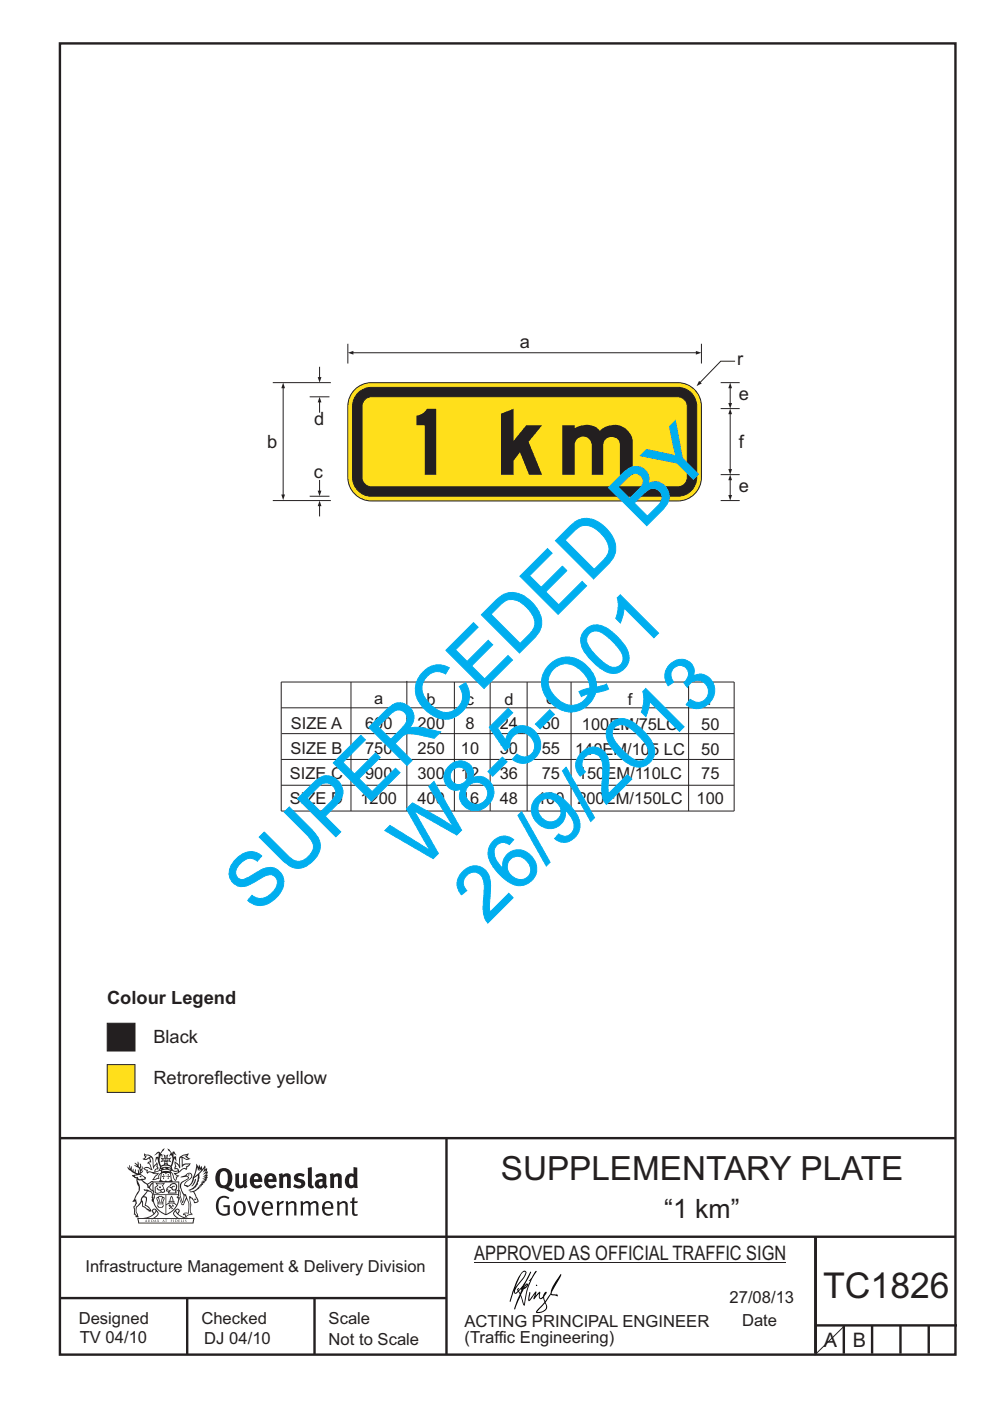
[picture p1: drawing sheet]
<svg xmlns="http://www.w3.org/2000/svg" width="210mm" height="297mm" viewBox="0 0 210 297" stroke-linecap="round" stroke-linejoin="round" font-family="sans-serif">
<g fill="none" stroke="#231f20" stroke-width=".51">
<path d="M12.7 9.2h190v278h-190zM12.7 241.3h189.9M94.7 241.4v45.8M12.7 275.2h82M12.7 262.2h190.1M39.7 275.2v12M66.7 275.2v12M173 262.2v24.8M173 281h30M179 281v6M185 281v6M191 281v6"/>
<path d="M197 281v6"/>
</g>
<path d="M100.6 267.7h66.2" fill="none" stroke="#231f20" stroke-width=".21"/>
<path d="M22.7 225.7h5.9v5.9h-5.9z" fill-rule="evenodd" fill="#ffdf1b" stroke="#231f20" stroke-width=".21"/>
<path d="M22.7 216.9h5.9v5.9h-5.9z" fill-rule="evenodd" fill="#231f20" stroke="#231f20" stroke-width=".21"/>
<g fill="none" stroke="#231f20" stroke-width=".21">
<path d="M154.9 101.6v3.5M59.6 144.6h96.1v27.4h-96.1zM59.6 150.1h96.1M59.7 155.5h96M74.4 144.6v27.4M86.3 144.4v27.6M96.4 144.6v27.4M104 144.6v27.4M111.8 144.6v27.4M121.1 144.6v27.4M146.1 144.6v27.4M59.6 161h96.1"/>
<path d="M59.6 166.5h96.1"/>
</g>
<g fill="#231f20">
<path d="M154.9 100.6l.4 1.2h-.8z"/>
<path d="M154.5 104.9h.8l-.4 1.2z"/>
</g>
<path d="M154.9 87.6v12" fill="none" stroke="#231f20" stroke-width=".21"/>
<g fill="#231f20">
<path d="M154.9 86.6l.4 1.2h-.8z"/>
<path d="M154.5 99.4h.8l-.4 1.2z"/>
</g>
<path d="M154.9 82.1v3.5" fill="none" stroke="#231f20" stroke-width=".21"/>
<g fill="#231f20">
<path d="M154.9 81.1l.4 1.2h-.8z"/>
<path d="M154.5 85.4h.8l-.4 1.2z"/>
</g>
<path d="M74.8 74.8h73" fill="none" stroke="#231f20" stroke-width=".21"/>
<g fill="#231f20">
<path d="M147.6 74.4l1.2 .4-1.2 .4z"/>
<path d="M73.8 74.8l1.2-.4v.8z"/>
</g>
<path d="M155.9 76.6h-3l-4.5 4.5" fill="none" stroke="#231f20" stroke-width=".21"/>
<path d="M148.3 80.7l.5 .6-1.1 .6z" fill="#231f20"/>
<path d="M73.8 72.9v4.2M148.8 72.9v4.2M152.9 86.6h4M152.9 81.1h4M152.9 106.1h4M152.9 100.6h4" fill="none" stroke="#231f20" stroke-width=".21"/>
<path d="M75 82.9a5 5 0 0 1 3.8-1.8h65a5 5 0 0 1 5 5v15.1a5 5 0 0 1-5 5h-65a5 5 0 0 1-5-5v-15.1a5 5 0 0 1 1.2-3.2z" fill-rule="evenodd" fill="#ffdf1b" stroke="#231f20" stroke-width=".21"/>
<path d="M76 83.3a4 4 0 0 1 2.8-1.2h65a4 4 0 0 1 4 4v15.1a4 4 0 0 1-4 4h-65a4 4 0 0 1-4-4v-15.1a4 4 0 0 1 1.2-2.8z" fill-rule="evenodd" fill="#231f20" stroke="#231f20" stroke-width=".21"/>
<path d="M77.4 84.7l.8-.5 .6-.1h65a2.01 2.01 0 0 1 2 2v15.1a2.01 2.01 0 0 1-2 2h-65a2.01 2.01 0 0 1-2-2v-15.1v-.5z" fill-rule="evenodd" fill="#ffdf1b" stroke="#231f20" stroke-width=".21"/>
<path d="M57.9 81.1h12.3M65.7 84.1h4.2M57.9 106.1h12.3M65.7 105.2h4.2M67.8 101.8v2.4" fill="none" stroke="#231f20" stroke-width=".21"/>
<path d="M67.4 104h.8l-.4 1.2z" fill="#231f20"/>
<path d="M67.8 77.8v2.3" fill="none" stroke="#231f20" stroke-width=".21"/>
<path d="M67.4 79.9h.8l-.4 1.2z" fill="#231f20"/>
<path d="M67.8 107.1v2.4" fill="none" stroke="#231f20" stroke-width=".21"/>
<path d="M67.8 106.1l.4 1.2h-.8z" fill="#231f20"/>
<path d="M67.8 85.1v2.4" fill="none" stroke="#231f20" stroke-width=".21"/>
<path d="M67.8 84.1l.4 1.2h-.8z" fill="#231f20"/>
<path d="M60.1 82.1v22.9" fill="none" stroke="#231f20" stroke-width=".21"/>
<g fill="#231f20">
<path d="M60.1 81.1l.4 1.2h-.8z"/>
<path d="M59.7 104.8h.8l-.4 1.2z"/>
</g>
<path d="M179 281.2l-6.2 6.1" fill="none" stroke="#231f20" stroke-width=".21"/>
<g fill="#231f20">
<path d="M47 248.5a2.55 2.55 0 0 0 0 2.7l.3 .1a.81 .81 0 0 0 1-.9v-.6a1.04 1.04 0 0 0-1.1-1.5zM46.3 248.1a1.82 1.82 0 0 1 2.1-.2 1.82 1.82 0 0 1 .9 1.9 2.29 2.29 0 0 1-.8 1.9l.7 .3h.5l-.2 .6a2.87 2.87 0 0 1-2-.7 2.12 2.12 0 0 1-1.7-3.1z" fill-rule="evenodd"/>
<path d="M49.9 248.9l.8-.2v2a.46 .46 0 0 0 .2 .6 .46 .46 0 0 0 .7-.2v-2.2l.7-.2v2.4l.2 .5-.6 .4-.2-.3a1.02 1.02 0 0 1-1.2 .2 1.02 1.02 0 0 1-.6-1.1z" fill-rule="evenodd"/>
<path d="M54 249.5l-.1 .5h.9a.49 .49 0 0 0-.2-.6 .49 .49 0 0 0-.6 .1zM53.4 249.2a1.34 1.34 0 0 1 1.6-.3 1.34 1.34 0 0 1 .6 1.5v.2h-1.7a.77 .77 0 0 0 .5 .8 .77 .77 0 0 0 .9-.3l.3 .4a1.59 1.59 0 0 1-2.1 .2 1.59 1.59 0 0 1-.4-2z" fill-rule="evenodd"/>
<path d="M57 249.5l-.1 .5h.9a.49 .49 0 0 0-.2-.6 .49 .49 0 0 0-.6 .1zM56.4 249.2a1.34 1.34 0 0 1 1.6-.3 1.34 1.34 0 0 1 .7 1.5v.2h-1.8a.77 .77 0 0 0 .5 .8 .77 .77 0 0 0 .9-.3l.3 .4a1.59 1.59 0 0 1-2 .2 1.59 1.59 0 0 1-.5-2z" fill-rule="evenodd"/>
<path d="M59.1 248.9l.8-.2 .1 .4a.95 .95 0 0 1 1-.3 .95 .95 0 0 1 .7 .8v2.3h-.8v-2.3a.46 .46 0 0 0-.8 .1v2.2h-.9z" fill-rule="evenodd"/>
<path d="M62.5 249.1a1.75 1.75 0 0 1 2.1-.1l-.2 .5-.6-.2a.43 .43 0 0 0-.6 .3l.4 .3a1.04 1.04 0 0 1 1.2 1.2 1.04 1.04 0 0 1-1.4 .9l-1.2-.4 .3-.6 1 .4 .4-.4a.88 .88 0 0 0-1-.5l-.4-.2-.1-.4z" fill-rule="evenodd"/>
<path d="M65.3 247.6l.8-.2 .1 3.8 .2 .2 .2 .5a.88 .88 0 0 1-1-.1 .88 .88 0 0 1-.3-1z" fill-rule="evenodd"/>
<path d="M67.8 250.6a.43 .43 0 0 0-.1 .7 .43 .43 0 0 0 .7-.1v-.7zM66.8 249.2a1.7 1.7 0 0 1 2.4 .1v1.8l.3 .4-.4 .5-.5-.3a1.03 1.03 0 0 1-1.7-.2 1.03 1.03 0 0 1 .8-1.5h.7v-.4a.8 .8 0 0 0-1.2 .1z" fill-rule="evenodd"/>
<path d="M69.9 248.9l.8-.2 .1 .4a.95 .95 0 0 1 1-.3 .95 .95 0 0 1 .7 .8v2.3h-.8v-2.3a.46 .46 0 0 0-.8 .1v2.2h-.8z" fill-rule="evenodd"/>
<path d="M74.3 249.5a1.48 1.48 0 0 0 0 1.7l.4 .1 .3-.2v-1.5l-.3-.2zM75 247.4l.8 .2 .1 4.3h-.7l-.1-.2a1.26 1.26 0 0 1-1.4 0 1.26 1.26 0 0 1-.6-1.3 1.29 1.29 0 0 1 .5-1.3 1.29 1.29 0 0 1 1.4-.2z" fill-rule="evenodd"/>
<path d="M46.4 253.9a1.72 1.72 0 0 1 2.2 0l-.2 .3a1.24 1.24 0 0 0-1.4-.1 1.24 1.24 0 0 0-.7 1.3 1.49 1.49 0 0 0 1.3 2l.7-.2v-1.3h-.9l-.1-.4h1.4v2a1.93 1.93 0 0 1-2.2-.1 1.93 1.93 0 0 1-.7-2.2l.2-.7z" fill-rule="evenodd"/>
<path d="M50.3 255.2a1.65 1.65 0 0 0 .3 2.2 .99 .99 0 0 0 1-1.5 .78 .78 0 0 0-.4-.8 .78 .78 0 0 0-.9 .1zM50 254.9a1.33 1.33 0 0 1 1.6-.1 1.33 1.33 0 0 1 .5 1.5 1.31 1.31 0 0 1-1.3 1.5 1.31 1.31 0 0 1-1.3-1.6l.1-.5z" fill-rule="evenodd"/>
<path d="M52.5 254.7l.4-.1 .9 2.6 .8-2.5h.5l-1.1 3h-.5z" fill-rule="evenodd"/>
<path d="M56.2 255.2l-.2 .7h1.4a.7 .7 0 0 0-.3-.8 .7 .7 0 0 0-.9 .1zM55.9 255a1.22 1.22 0 0 1 1.5-.2 1.22 1.22 0 0 1 .5 1.5h-1.9a.93 .93 0 0 0 .5 1 .93 .93 0 0 0 1.2-.2l.1 .3a1.43 1.43 0 0 1-1.7 .1 1.43 1.43 0 0 1-.6-1.7z" fill-rule="evenodd"/>
<path d="M58.7 254.8l.4-.2 .1 .5 .4-.3 .6-.2-.2 .6a.66 .66 0 0 0-.8 .6v1.9h-.4z" fill-rule="evenodd"/>
<path d="M60.6 254.8l.4-.2 .1 .5a.94 .94 0 0 1 1-.4 .94 .94 0 0 1 .8 .7v2.3h-.5l-.1-2.5a.81 .81 0 0 0-1.2 .3v2.2h-.4z" fill-rule="evenodd"/>
<path d="M63.7 254.7l.5-.1 .1 .5 .4-.3a.78 .78 0 0 1 1.1 .3 .9 .9 0 0 1 1-.5 .9 .9 0 0 1 .7 .8v2.3h-.4l-.1-2.5a.67 .67 0 0 0-1.1 .3v2.2h-.5v-2.4l-.4-.2-.7 .4v2.2h-.5z" fill-rule="evenodd"/>
<path d="M69 255.2l-.2 .7h1.4a.7 .7 0 0 0-.3-.8 .7 .7 0 0 0-.9 .1zM68.7 255a1.22 1.22 0 0 1 1.5-.2 1.22 1.22 0 0 1 .5 1.5h-1.9a.93 .93 0 0 0 .5 1 .93 .93 0 0 0 1.2-.2l.1 .3a1.44 1.44 0 0 1-1.7 .1 1.44 1.44 0 0 1-.6-1.7z" fill-rule="evenodd"/>
<path d="M71.4 254.8l.5-.2 .1 .5a.94 .94 0 0 1 1-.4 .94 .94 0 0 1 .7 .7v2.3h-.4l-.1-2.5a.81 .81 0 0 0-1.2 .3v2.2h-.5z" fill-rule="evenodd"/>
<path d="M74.7 254l.5-.2v.9h.7l-.1 .4h-.7l.1 2.2 .1 .1h.5l.1 .3a.75 .75 0 0 1-1.2-.6v-2h-.4v-.4h.4z" fill-rule="evenodd"/>
<path d="M30.8 244.9l1.1 .3-.9 .5h-.4l.5-.5zM31.8 245.5l.2-.1a2.44 2.44 0 0 1 .4 2l.1 .4 .7-1-.1 .6 .3 .3a.57 .57 0 0 0-.6 .8l-1-.2-.5 .2 .1-.5-.7-.2 .6-.2 1 .5 .1-.1-.6-1.3-.2-.1 .5-.1zM30.7 244.5l-.2 .4 .3 .4-.6 .4a1.04 1.04 0 0 0 1.4-.1l.2 .7h-.4l-.2 .4a.94 .94 0 0 1 .9 1.1l-.2-.1a1.16 1.16 0 0 0-1.5-.1l.3 .4 .4 .2 .1 .5 .2 .2v-.2a.94 .94 0 0 1 1.1 .2h.9l-1.2 1.2a1.13 1.13 0 0 0 1.2-.2l.4-.1-.1-.4 .5-.7a.83 .83 0 0 0-.6 1.1l-.3-.1-.7 .3 1.1-1.4-.5 .2-.5-.1 1.3-.5-.2-.2-.8 .4v-.3l.2-.2 .3 .1 .1-.3-.2-.4v-.6l-.2-.3-.6 .9v-.7a1.42 1.42 0 0 0-1.7-1.8z" fill-rule="evenodd"/>
<path d="M38.5 245.3l.5-.3 .7-.1-.6 .3 .8 .5h-.3zM38.3 245.5h.2l.1 2a1.69 1.69 0 0 1 1.5-.7l-.7 .5 .1 .5a1.1 1.1 0 0 0-1.5 .6l-.1-.5-.2-.2h-.5l.2-.4-.2-.7a1.42 1.42 0 0 1 .8 1.1l.2-.1zM37.1 246.2l.1 1-.2 .3v.5l.6-.1 .1 .2a.96 .96 0 0 1-1.1-.1l-.1 .1a1.06 1.06 0 0 0 1.3 .2v.1a.72 .72 0 0 1-1 .2l.3 .5 .6 .3-.4 .1-.1 .7-.3-.4-.3-1.1-.4-.4 .4 .9a1.54 1.54 0 0 0 .6 1.2l.2-.3a.58 .58 0 0 1 .5-.7l.1-.2h-.3l-.4-.3 .9-.5a.93 .93 0 0 1 1.1-.5l.1 .2 .2-.1 .1-.5a.99 .99 0 0 0 .7-.9l-1.3 .1-.4 .3v-1.5l.9 .4 .8-.3h-.3l-.5-.4 .4-.7-.7 .2a1.46 1.46 0 0 0-1.3 2.1v.4l-.2-.4z" fill-rule="evenodd"/>
<path d="M35.6 248.9l.2 .1-.1 .4h.3l-.3 .1v.5l-.1-.6h-.3l.3-.1z" fill-rule="evenodd"/>
<path d="M34.6 248.9l.2 .1-.1 .3 .4 .1h-.4v.6l-.1-.5-.3-.1h.3z" fill-rule="evenodd"/>
<path d="M34.3 248.8a.57 .57 0 0 1 .9 .2 .57 .57 0 0 1 .9-.2l.2 1.4-.2 .1a.57 .57 0 0 1-.9-.1 .69 .69 0 0 1-1.1 0zM34.2 248.1l-.3 2.1-.2 .4h2.9l-.1-.4-.3-2.1h-.2v.3l-.8-.1-.9 .1 .1-.3z" fill-rule="evenodd"/>
<path d="M34.2 252.4a.3 .3 0 0 0 .6 0 .3 .3 0 0 0-.6 0zM33.3 251l.3 .3-.3 .3a.79 .79 0 0 0 0 1.3l.8-.2-.1-.3a.55 .55 0 0 1-.7-.6h.1l.1 .3 .4 .1 .8-.2-.4-.7 .4-.3-.7 .1zM33 250.7l1.1 .2 .9-.2-.4 .7 .4 1.1a.56 .56 0 0 1-.8 .3l-.2 .1a.73 .73 0 0 1-.9 .1 .73 .73 0 0 1-.3-.9v-.4l.5-.4z" fill-rule="evenodd"/>
<path d="M35.6 251.9l.7-.5a.58 .58 0 0 1 1-.1 .58 .58 0 0 1-.5 .9l-.2-.3a.43 .43 0 0 1 .6-.3v-.1a.57 .57 0 0 0-.8 .2l-.2-.1-.3 .2 .4 .1a.55 .55 0 0 0 .9 .5v.5h-1.3l.3-.4-.1-.2-.6 .1 .2-.2-.2-.1zM35.4 251.8l-.1 .2a.39 .39 0 0 0 .2 .7l.3-.1-.2 .5h1.9l-.1-.8a.86 .86 0 0 0-.1-1.4 .86 .86 0 0 0-1.3 .4z" fill-rule="evenodd"/>
<path d="M36 254.8h.8v.2h-.8zM36.4 253.8l.2 .8h-.4zM36.4 253.5l-.3 .5-.1 .6h-.2v.4l-.7 .4 .1 .2a1.48 1.48 0 0 1 2.2 .1l.2-.1-.6-.5v-.5h-.2l-.1-.6z" fill-rule="evenodd"/>
<path d="M35.8 255.4l.3 .1 .2 .3 .3-.2-.2-.2a.38 .38 0 0 1 .4 .5l-.1-.2-.3 .3 .3 .2-.3 .2-.1-.3-.4 .3-.1-.2 .4-.3-.2-.1-.1 .1z" fill-rule="evenodd"/>
<path d="M34.5 254h.2v.2l-.3 .6h-.1zM33.6 255.3h.9v.2a.55 .55 0 0 1-.8 .4v-.2h-.2zM33.4 254h.2l.2 .8h-.2zM33.6 255h.8l.1 .1-.8 .1zM33.8 253.7h.5l-.2 1.1h-.2zM33.3 253.8l-.1 .3 .3 1.2a.48 .48 0 0 0-.1 .5 .48 .48 0 0 0 .4 .3l.6-.1a.49 .49 0 0 0 .2-.7l.3-1.2-.1-.3a1.42 1.42 0 0 0-1.5 0z" fill-rule="evenodd"/>
<path d="M33.6 251.6h.5l.1 .3h-.4z" fill-rule="evenodd"/>
<path d="M41.3 250.1l.3-.2-.2 .9-.6 .7h-.2l.5-.7z" fill-rule="evenodd"/>
<path d="M39.7 249l.3-.2 .5 .2a.88 .88 0 0 1-.6 1.1 1.22 1.22 0 0 0-.8 1.3l.5 .2a.72 .72 0 0 0 .9-.4l.5-.8 .2-.6 .8-.6v.3a2.85 2.85 0 0 1-2 2.8l.1 .1a2.13 2.13 0 0 0 1.9-1.5l-.1-.2a2.01 2.01 0 0 0 .3-1.8l1.2-1.3-.4 1 .7-.5-.7 1 .8-.4-.8 .8 .7-.1-.9 .5 .8-.1-.8 .4h.7l-.8 .3 .3 .2h-.4l.2 .4-.4-.1 .2 .3h-.4l.1 .3h-.1a2.16 2.16 0 0 1-2 1l.1 .2h.4a.76 .76 0 0 1 .7 .7l.5 1.2-.6 .2a1.45 1.45 0 0 0-1.2-1.3l.3 1.8-.1 1.9 .4 .2a1.07 1.07 0 0 0-1.2 .4v-.3l-.5-.2a.87 .87 0 0 1 1-.1l.1-.7a4.4 4.4 0 0 0-.6-3.1l-.1-.3h-.2a2.16 2.16 0 0 1-.7-2.2l.3-.3 1.2-.8a.55 .55 0 0 0-.4-.7zM37.8 252.4a.76 .76 0 0 1 .3 1.1l.6 1.6 .4-1.7 .2 .1a.61 .61 0 0 1-.1 .9l-.3 .9h-.2l-.7-1.6-.3 .1a1.18 1.18 0 0 0 .1-1.4zM41.8 247.5l.2 .8 .3-.6v.6l.3-.5a1.9 1.9 0 0 1-1.1 1.4l-.3 .3zM38.2 249.6l1.4-.1 .2 .1v.3l-.5 .3a1.26 1.26 0 0 0-1 1.9l.2 .7a1.84 1.84 0 0 1 .2 2l-.4-1.3a.96 .96 0 0 0-.4-1.3l-.4 .3a.78 .78 0 0 1-.1 1.3l.2 .2h.4l.4 1.1a.38 .38 0 0 0 .2 .4 .38 .38 0 0 0 .4-.1l.6-1.2a2.94 2.94 0 0 1 .3 2.5v.5l-.8-.1-.3 .4v.2l.4-.1 .1 .4 .2 .1a1.02 1.02 0 0 1 1.3-.5l-.1-.4-.3-.1 .2-1.7-.3-1.4 .1 .1a1.14 1.14 0 0 1 .7 .9 .63 .63 0 0 0 .9-.2 .63 .63 0 0 0-.2-.8l-.6-1.3 .9-.6 .2-.3 .2-.1v-.2h.3l-.1-.3h.4l-.1-.3 .5-.1-.2-.2 .5-.4 .1-.2-.3 .1 .5-.6-.3 .1 .3-.6-.4 .1 .4-.5v-.3l-.3 .2 .1-.6v-.3l-.4 .3-.1-.8-.5 .8-.2-.7-.2 .5-.3-.8-.1 .6-.5-.8-.1 1.4-.7 1.9a1.81 1.81 0 0 1-.9 1.4l-.6-.2a1.75 1.75 0 0 1 1.1-1.2 .75 .75 0 0 0 .1-1.3 .75 .75 0 0 0-1.2 .5z" fill-rule="evenodd"/>
<path d="M41.2 254.2l.3-.1 .1 .3h-.4z" fill-rule="evenodd"/>
<path d="M29.4 258.4h11.6l-.2 .8h-11.3zM31.3 258.2l.5-.1a2.48 2.48 0 0 0 1.4-1.3l.2 .6-.5 .5-.4 .3zM32.5 256.6l.3-.2 .2 .2-.3 .6zM37.2 256.8a2.65 2.65 0 0 0 1.8 1.4h-1.1l-.5-.3-.5-.5zM37.4 256.6l.2-.2 .3 .2-.3 .6zM29.2 258.2l.1 1.2h11.7l.3-1.1-.2-.1a4.1 4.1 0 0 1-3.3-.9l.3-.4-.1-.5a1.06 1.06 0 0 0-1.3 .9l.2 .4 .6 .5h-4.7l.3-.1a.84 .84 0 0 0 .6-.7 .84 .84 0 0 0-.5-.9l-.3-.2-.5 .1-.1 .5 .3 .4a4.2 4.2 0 0 1-3.4 .9z" fill-rule="evenodd"/>
<path d="M31 258.7l.1 .2h-.2zM31 258.6l-.3 .5 .4-.1 .2 .1z" fill-rule="evenodd"/>
<path d="M31.3 258.6h.2v.4a.25 .25 0 0 0 .3-.1 .25 .25 0 0 0-.1-.3h.1a.29 .29 0 0 1 0 .4 .29 .29 0 0 1-.4 0 .29 .29 0 0 1 0-.4z" fill-rule="evenodd"/>
<path d="M32.2 258.6a.22 .22 0 0 1 .3 .2 .22 .22 0 0 1-.3 .2zM32 258.6v.5a.33 .33 0 0 0 .5-.1 .33 .33 0 0 0 0-.4 .33 .33 0 0 0-.5 0z" fill-rule="evenodd"/>
<path d="M32.9 258.7l.1 .2h-.2zM32.9 258.6l-.2 .5 .3-.1 .2 .1z" fill-rule="evenodd"/>
<path d="M33.3 258.6h.2v.2l.3-.2-.2 .2 .2 .3-.3-.2-.1 .2h-.1l.2-.3z" fill-rule="evenodd"/>
<path d="M34.7 258.7l.1 .2h-.2zM34.7 258.6l-.3 .5 .4-.1 .2 .1z" fill-rule="evenodd"/>
<path d="M35 258.6h.4h-.1v.5h-.2l.1-.5z" fill-rule="evenodd"/>
<path d="M36.2 258.6h.3h-.2v.2h.2h-.2l.1 .3h-.2z" fill-rule="evenodd"/>
<path d="M36.7 258.6h.2v.5h-.2z" fill-rule="evenodd"/>
<path d="M37.3 258.6a.22 .22 0 0 1 .3 .2 .22 .22 0 0 1-.3 .2zM37.1 258.6v.5a.33 .33 0 0 0 .5-.1 .33 .33 0 0 0 0-.4 .33 .33 0 0 0-.5 0z" fill-rule="evenodd"/>
<path d="M37.8 258.6h.3h-.1v.2h.1h-.1v.2l.1 .1h-.3z" fill-rule="evenodd"/>
<path d="M38.3 258.6h.3l-.1 .4 .2 .1h-.4z" fill-rule="evenodd"/>
<path d="M38.9 258.6h.2v.5h-.2z" fill-rule="evenodd"/>
<path d="M39.3 258.6h.2l-.2 .1 .2 .2-.1 .2h-.1v-.2l.2 .1z" fill-rule="evenodd"/>
<path d="M34.2 247.4a1.51 1.51 0 0 1 2 .2 2.67 2.67 0 0 0-2.1 0zM35.7 247.6l.4 .2 .1 .2-.4-.1zM34.6 247.7l.4-.1 .2 .2h-.4zM34 247.9l.3 .1-.3 .1zM34.9 246.9l.3-.2 .2 .2zM34.9 245.7h.2v.4h-.2zM35 245.1l.2 .2 .2-.2-.1 .4h-.2zM35.1 246.3h.2l.1 .4-.2-.2-.2 .2zM35.3 245.7h.2v.4h-.2zM34.4 245.7l.3 .1v.2l-.3 .1 .2-.2zM35.7 245.8l.3-.1-.2 .2 .2 .2-.4-.1zM32.7 244.9l1-.5-.1 1-.2-.1-.4 .1-.2 1.1 .5-1 .2 .9a1.84 1.84 0 0 1 .3 1.7l.4 .1a2.48 2.48 0 0 1 2.2 .1l.2-.3-.2-.7 .7-1.7 .4 .6-.2-1-.2-.1-.2 .3v-.9l.6 .4-.6-.7h-.3l-.1 .4-.5-.8-.5-.3 .2 .4 .5 .6-.4 .7 .4-.3a2.06 2.06 0 0 1 0 2.2l-.6-.2-.1-.6 .1-.1 .8 .2-.4-.5 .4-.5-.7 .2-.2-.2 .2-.7-.5 .4-.5-.4 .2 .7-.2 .2-.7-.2 .4 .5-.4 .5 .7-.2 .2 .1-.2 .6-.5 .2a2.02 2.02 0 0 1 0-2.2l.3 .5-.1-.6-.3-.1 .8-1.2-.5 .3-.4 .7-.2-.3a.8 .8 0 0 0-.8 .5z" fill-rule="evenodd"/>
<path d="M29.2 250.1l.3 .2a.61 .61 0 0 1 .8 .3l.3 .2a.8 .8 0 0 1 .6 1l.4 .1 .5 .6a1 1 0 0 1 .5 1l-.1 .7v-.5h-.1a.96 .96 0 0 0-.8-1.3l-.3-.2h-.6l-.1-.1-.2 .1 .2 .3h.5l-1.1 1.4-.2 .9-.4 .6a1.33 1.33 0 0 0-.5 1.8l.2 .5a1.26 1.26 0 0 1-.5-1.4l-.1-.4a1.56 1.56 0 0 0 .4-1.7l-.3 .2 .2-.5a3.2 3.2 0 0 0 .7-3zM30.4 253.9h.4a2.06 2.06 0 0 1-.1 1.6l.7 .5 .4 .5-.6-.2-.8-.6-.1-.9a.51 .51 0 0 1 .1-.9zM28.6 249.3a1.52 1.52 0 0 1 2.1 .6l-1.1 .1-.2-.1-.2-.4-.4 .1zM27.5 247v.8l-.3-.4-.2 .1a3.1 3.1 0 0 0 2 1.5l-1 .1 .5 .6 .5 .1v1.1a1.84 1.84 0 0 1-.2 2.5l-.4 .9-.4 .4 .3 .1 .4-.1 .1 .4-.2 .5-.3 .2 .1 1.8 .2-.1 .2 .6h.2l.4-.1-.1-.5a1.3 1.3 0 0 1-.1-1.6l.8-1.1 .2 1.1 .6 .2 .4 .6 .2-.2 .2 .4 .5-.1a1.85 1.85 0 0 0-1.2-1.3l.1-.3a1.39 1.39 0 0 0 0-1.5h-.5l.5-.6a.66 .66 0 0 1 .9-.4 .66 .66 0 0 1 .3 .9l-.1 .4h.2v.1l-.2 .3 .2 .5 .2-.3a2.24 2.24 0 0 0 .1-2.2 .73 .73 0 0 1-.7-.6 .73 .73 0 0 1 .5-.8l.1-.2a.94 .94 0 0 0-.9 .8 .48 .48 0 0 1-.1-.5 .48 .48 0 0 1 .5-.3l.5-.3a.51 .51 0 0 0-.8 .2l-.5 .3-1-.8 .6-.1 .1-.5-1.1-.7 .5-.4v-.4l-.5 .5 .1-.2a.69 .69 0 0 0 .2-1.1v.5l-.3 .2 .1-1.1-.3-.2 .1 .6-.1 .2-.4-1.2v.6l-.7-.3 .6 .6-.6-.2 .2 .3a1 1 0 0 1 .8 1.5l-.2-.8v.8l-.5-.2-.1-.7-.2 .6-.2-.1v-.6l-.2 .4-.2-.2 .1-.7-.2 .5z" fill-rule="evenodd"/>
<path d="M29.5 249.5l.3-.2 .3 .3z" fill-rule="evenodd"/>
<path d="M32.4 250.5h5.6v2l-.2-.1v-1.7h-5.2v2.5h5.2v-.8l.1 .2-.1 1.1v-.3h-2.5v4a4.1 4.1 0 0 0 2.6-3.6l.1-.1a4 4 0 0 1-2.8 3.9 4.2 4.2 0 0 1-2.8-4.7l.1 1.3 .1-.1a3.8 3.8 0 0 0 2.5 3.3v-4h-2.5l-.2-.9z" fill-rule="evenodd"/>
<circle cx="40" cy="249.1" r=".17"/>
</g>
<g fill="#000">
<path d="M111.6 272.5l.2-.1-.5 .6zM110.4 273.3l.2 .2-.3 .7-.2-.4zM110.9 269.8l.5-.1a9.3 9.3 0 0 1-2 3.2l-.1 .2 1-2.5zM110.6 269.8a14.7 14.7 0 0 0-2.2 5l-.3 1.1 .1 .1 .8-2.3a.42 .42 0 0 0 .2 .6 .42 .42 0 0 0 .6-.3l.2-.1 .2 .5-1.1 3.2h.2l1.1-2.8 .6 1.8 .2 .3 .2-.5a13.5 13.5 0 0 1 2-6.2l.4-.6-.1-.2-1.6 2.2 .4-.2a14.9 14.9 0 0 0-1.3 5.1l-.4-1.1a1.39 1.39 0 0 1 .2-1.8l.1-.3a.92 .92 0 0 0 .8-1.1 .75 .75 0 0 0-.8 .7l-.1 .1 1.6-3.3-.1-.1-.4 .7a10.5 10.5 0 0 1-2.2 3.3l.2-.4a.32 .32 0 0 0-.4 .1 .32 .32 0 0 0 .1 .4l-.5 .4a3.2 3.2 0 0 1 1.1-2.2l.5-.6a2.49 2.49 0 0 0 .7-1.7l-.4-.2z" fill-rule="evenodd"/>
<path d="M113.7 272.4l.3 .2-.3 .1z" fill-rule="evenodd"/>
<path d="M115.6 276.3a1.15 1.15 0 0 1 .1 1.3 1.15 1.15 0 0 1-1.2 .6h-.6zM112.2 274l-.2 1.6 .2 .3 1.2-1.5-.2 1.1 1.1-1.2a.94 .94 0 0 0 .4 1.2l.5-.3 .3 .9-1.2 1.2a.98 .98 0 0 0-.5 1.1 1.9 1.9 0 0 0 2.3-1.3l-.1-.3a1.02 1.02 0 0 1 .2-1.4l.6-.9 1.5 .3-.2-.5v.2l-1.1-.1v-.3l2-3.5 .1-.3-.2-.2-1.7 2.8a6.6 6.6 0 0 1-1.6 3l-.1-.3a1.01 1.01 0 0 1 .4-1.3l.1-.3-.3-.1-.4 .4-.1 .5-.6 .4-.1-.3 .1-.9-.2-.1-.9 .9 .3-.9-.2-.1-1.4 1.8 .3-1.4v-.2z" fill-rule="evenodd"/>
</g>
<g font-size="16" fill="#00aeef">
<text x="89.6" y="184.3" transform="rotate(-45 89.6 184.3)">W8-5-Q01</text>
<text x="54.6" y="194" transform="rotate(-45 54.6 194)">SUPERCEDED BY</text>
<text x="103.2" y="196.1" transform="rotate(-45 103.2 196.1)">26/9/2013</text>
</g>
<text font-size="14" fill="#231f20" x="88.4" y="100.7">1 km</text>
<text font-size="7.5" fill="#231f20" x="174.6" y="275.1">TC1826</text>
<text font-size="7.1" fill="#231f20" x="106.2" y="250.1">SUPPLEMENTARY PLATE</text>
<text font-size="5.6" fill="#231f20" x="140.9" y="258.2">“1 km”</text>
<g font-size="4.2" fill="#231f20">
<text x="100.6" y="267.2">APPROVED AS OFFICIAL TRAFFIC SIGN</text>
<text x="174.7" y="285.6">A</text>
<text x="180.9" y="285.6">B</text>
</g>
<g font-size="3.9" fill="#231f20">
<text x="110.3" y="73.8">a</text>
<text x="156.3" y="77.4">r</text>
<text x="156.7" y="84.9">e</text>
<text x="56.7" y="94.9">b</text>
<text x="66.6" y="90.1">d</text>
<text x="156.7" y="95">f</text>
<text x="66.6" y="101.3">c</text>
<text x="156.7" y="104.4">e</text>
<text x="22.7" y="212.8">Colour Legend</text>
<text x="32.5" y="221.1">Black</text>
<text x="32.5" y="229.9">Retroreflective yellow</text>
</g>
<g font-size="3.5" fill="#231f20">
<text x="79.4" y="149.3">a</text>
<text x="90.5" y="149.4">b</text>
<text x="98.8" y="149.4">c</text>
<text x="107" y="149.4">d</text>
<text x="115.9" y="149.3">e</text>
<text x="133.1" y="149.5">f</text>
<text x="150.1" y="149.5">r</text>
<text x="61.7" y="154.7">SIZE A</text>
<text x="77.4" y="154.6">600</text>
<text x="88.5" y="154.7">200</text>
<text x="98.7" y="154.7">8</text>
<text x="106" y="154.7">24</text>
<text x="114.9" y="154.6">50</text>
<text x="123.4" y="154.7">100EM/75LC</text>
<text x="148.7" y="154.7">50</text>
<text x="61.6" y="159.9">SIZE B</text>
<text x="77.4" y="159.9">750</text>
<text x="88.5" y="159.9">250</text>
<text x="97.8" y="159.9">10</text>
<text x="106" y="159.9">30</text>
<text x="114.9" y="159.9">55</text>
<text x="122" y="160">140EM/105 LC</text>
<text x="148.7" y="160">50</text>
<text x="61.5" y="165.2">SIZE C</text>
<text x="77.4" y="165.1">900</text>
<text x="88.5" y="165.2">300</text>
<text x="97.8" y="165.2">12</text>
<text x="106" y="165.2">36</text>
<text x="114.9" y="165.1">75</text>
<text x="122.6" y="165.3">150EM/110LC</text>
<text x="148.7" y="165.3">75</text>
<text x="61.5" y="170.5">SIZE D</text>
<text x="76.5" y="170.4">1200</text>
<text x="88.5" y="170.5">400</text>
<text x="97.8" y="170.5">16</text>
<text x="106" y="170.5">48</text>
<text x="113.9" y="170.4">100</text>
<text x="122.5" y="170.5">200EM/150LC</text>
<text x="147.8" y="170.5">100</text>
<text x="18.1" y="269.6">Infrastructure Management &amp; Delivery Division</text>
<text x="16.7" y="280.7">Designed</text>
<text x="42.7" y="280.7">Checked</text>
<text x="69.7" y="280.7">Scale</text>
<text x="98.5" y="281.4">ACTING PRINCIPAL ENGINEER</text>
<text x="154.7" y="276.2">27/08/13</text>
<text x="157.4" y="281.2">Date</text>
<text x="16.9" y="284.8">TV 04/10</text>
<text x="43.3" y="284.9">DJ 04/10</text>
<text x="69.7" y="285.2">Not to Scale</text>
<text x="98.5" y="284.8">(Traffic Engineering)</text>
</g>
</svg>
